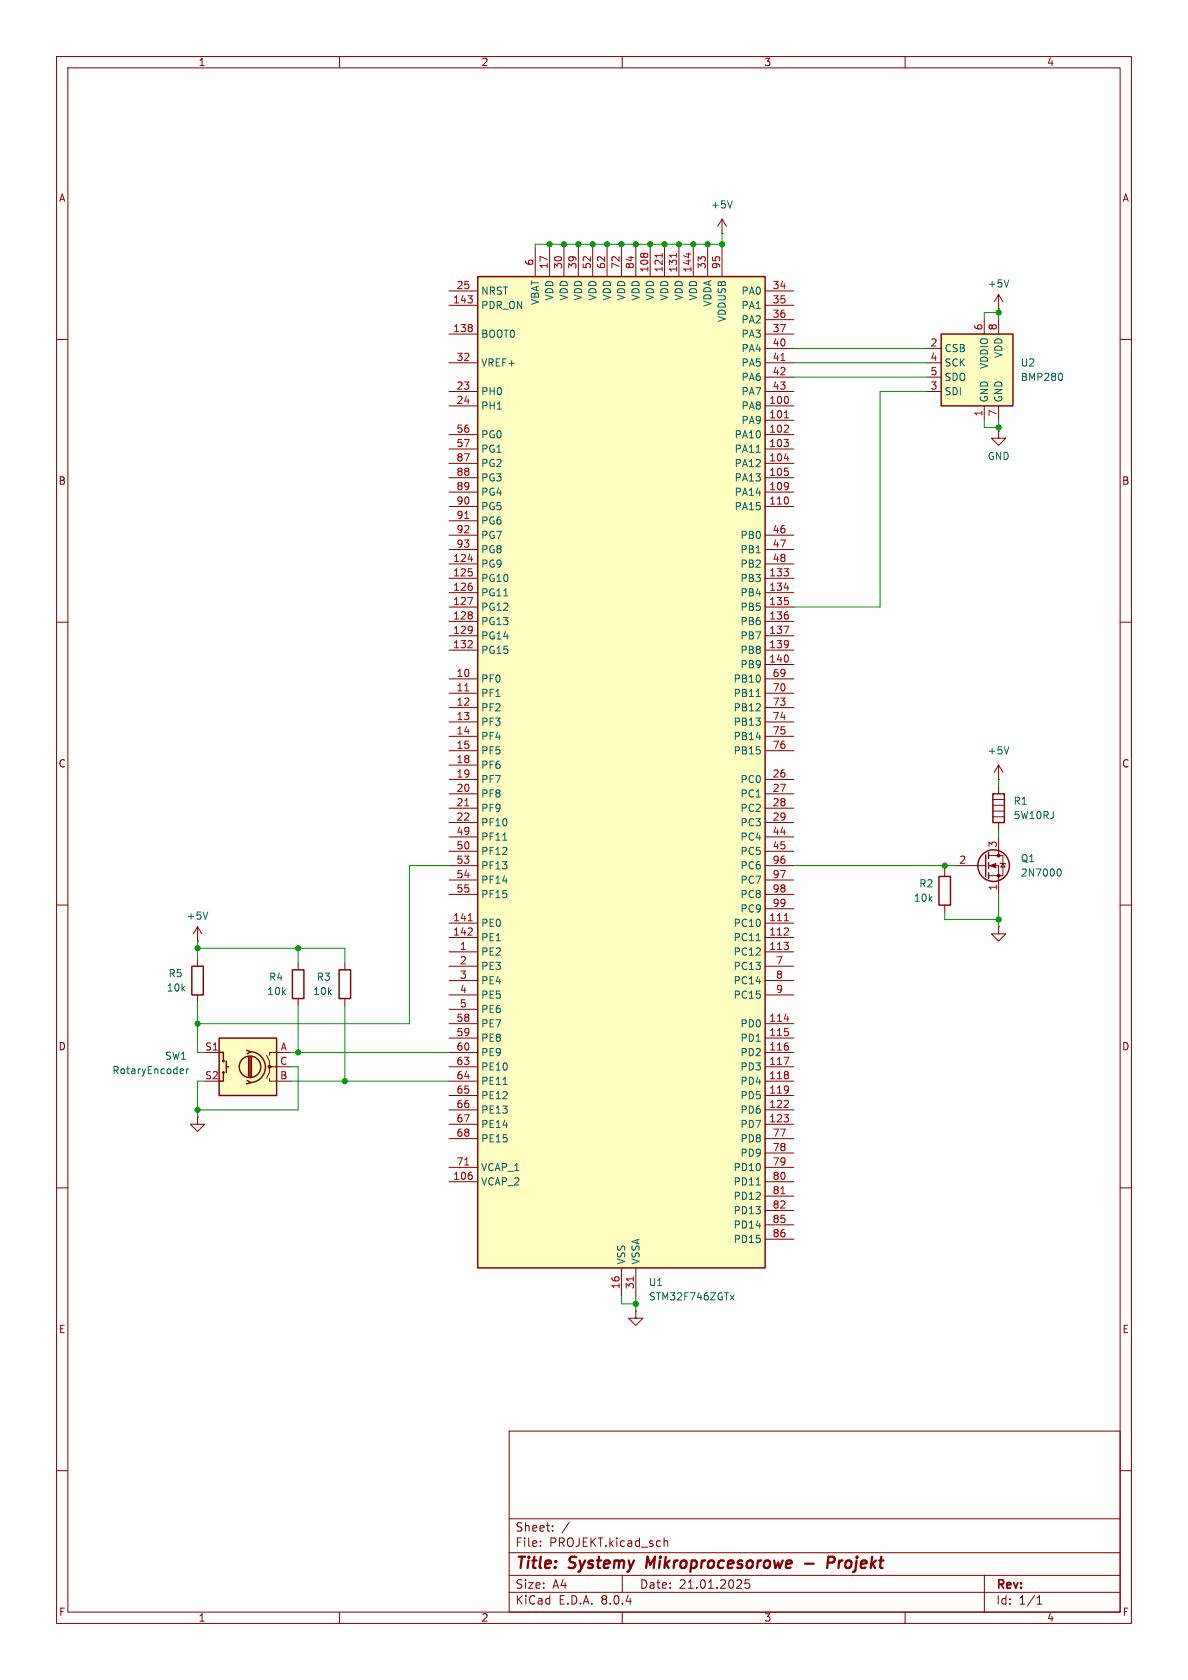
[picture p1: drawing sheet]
<svg xmlns="http://www.w3.org/2000/svg" width="210mm" height="297mm" viewBox="0 0 210 297" stroke-linecap="round" stroke-linejoin="round" font-family="sans-serif">
<g fill="none" stroke="#840000" stroke-width=".18">
<path d="M10 10h190v277h-190zM12 12h186v273h-186zM60 10v2M110 10v2M160 10v2M10 60h2M198 60h2M10 110h2M198 110h2M10 160h2M198 160h2M34.9 166.4h.1"/>
<path d="M34.9 163.8l.8 1.3M34.9 163.8v2.6M34.9 169.5v1.3M34.9 175.9v1.3M34.9 163.8l-.7 1.3M34.9 197.5v1.3h-1.2l1.2 1.2 1.3-1.2h-1.3M34.9 197.5h.1M10 210h2M198 210h2M10 260h2M90 253h108v32h-108zM198 260h2"/>
<path d="M90 278.5h108M90 274.5h108M90 268.5h108M95.5 273.2v.2M95.5 272.5v.1M97.7 270.5v.2M97.7 269.8v.1M100.6 269.1l-1.3 1.9M110 278.5v3M117.4 271.9v1.5M117.4 272.5l.2-.1 .4 .1v.9M131.8 279.3l-.1 .7 .2-.1h.5l.1 .6-.2 .3-.6-.2"/>
<path d="M174 278.5v6.5M60 285v2M90 281.5h108M110 285v2M160 285v2M183.3 283.6h.9M183.3 282.5l.5-.4v1.5"/>
</g>
<path d="M114.5 275.2l-.3 2M142.3 276.4h1.5M146.3 276.3h.8a.55 .55 0 0 0 .4-.5 .55 .55 0 0 0-.3-.6h-.7l-.3 2" fill="none" stroke="#840000" stroke-width=".4"/>
<path d="M36.7 161.2l-.4 1.3" fill="none" stroke="#006464" stroke-width=".18"/>
<path d="M33.9 170.8h2v5.1h-2z" fill="none" stroke="#840000" stroke-width=".25"/>
<path d="M38.7 183.5h10.2v10.2h-10.2z" fill="#ffffc2"/>
<g fill="none" stroke="#840000" stroke-width=".25">
<path d="M51.7 171.5h2v5h-2zM59.9 171.5h2.1v5h-2.1zM38.7 183.5h10.2v10.2h-10.2zM38.7 186.1h.8v1.5M39.5 189.6v1.5h-.8M40 188.6h.4M40 187.6v2M43.6 185.7l.7 .2-.6 .4M43.7 191l.6 .4-.7 .2M43.9 186.8v3.6M44.2 185.9a2.73 2.73 0 0 1 2.7 2.8 2.73 2.73 0 0 1-2.7 2.7M44.2 186.8v3.6"/>
<path d="M44.4 186.8v3.6"/>
<circle cx="39.5" cy="189.6" r=".13"/>
<circle cx="39.5" cy="187.6" r=".13"/>
<circle cx="44.2" cy="188.6" r="1.9"/>
</g>
<circle cx="47.6" cy="188.6" r=".25" fill="#840000" stroke="#840000" stroke-width=".18"/>
<g fill="none" stroke="#840000" stroke-width=".18">
<path d="M127.6 38.7l-.7 1.3M127.6 38.7v2.6M127.6 38.7l.8 1.3M127.6 41.3h.1M176.5 54.6h.1M176.5 52.1l-.7 1.2M176.5 52.1v2.5M176.5 52.1l.8 1.2M52.7 170.2v1.3M52.7 176.5v1.3M61 170.2v1.3M61 176.5v1.3"/>
<path d="M36.2 186.1h2.5M47.1 186.6l.5 1v1h.5M47.6 190.6v.5h3.8M51.4 186.1h-3.8v.5M51.4 188.6h-3.8v1l-.5 1"/>
</g>
<path d="M129.4 35.5l-.4 1.3M178.3 49.5l-.4 1.2M32 189h.4v.3l-.6 .1M32.4 189.7l-.4 .1M33 189v.8M33.4 189l-.4 .2" fill="none" stroke="#006464" stroke-width=".18"/>
<path d="M166.4 59.1h12.7v12.7h-12.7z" fill="#ffffc2"/>
<g fill="none" stroke="#840000" stroke-width=".25">
<path d="M166.4 59.1h12.7v12.7h-12.7zM166 154.9h2v5.1h-2zM174.2 151.1v3.8M174.8 150.7v1.1M174.8 152.5v1M174.8 154.3v1M175.5 140.3h2v5.1h-2z"/>
<circle cx="175.6" cy="153" r="2.79"/>
</g>
<g fill="none" stroke="#840000" stroke-width=".18">
<path d="M174 56.5v2.6M176.5 56.5v2.6M163.8 61.6h2.6M163.8 69.2h2.6M163.8 64.1h2.6M163.8 66.7h2.6M174 71.8v2.5M176.5 76.2v1.3h1.3l-1.3 1.2-1.2-1.2h1.2M176.5 76.2h.1M176.5 71.8v2.5M176.5 137.8h.1M176.5 135.3v2.5"/>
<path d="M176.5 139.1v1.2M176.5 135.3l-.7 1.2M176.5 135.3l.8 1.2M167 153.7v1.2M168.9 153h5.3M174.8 153h1.7v5.1M174.8 151.3h2.5v3.5h-2.5M175.5 141.4h2M175.5 144.4h2M175.5 143.4h2M175.5 142.4h2M176.5 145.4v1.3"/>
<path d="M176.5 148v3.3M176.8 152.5l.1 .2h.8l.1 .1M177.3 152.7l.4 .6h-.8zM167 160v1.3M176.5 163.8v1.3h1.3l-1.3 1.3-1.2-1.3h1.2M176.5 163.8h.1M112.4 231.8v1.2h1.3l-1.3 1.3-1.3-1.3h1.3M112.4 231.8h.1"/>
</g>
<path d="M187.6 66l.2 .5-.2 .7M178.3 132l-.4 1.3M187 153.7l.2-.1a.68 .68 0 0 1 .4 .6 .68 .68 0 0 1-.4 .7l-.2-.1" fill="none" stroke="#006464" stroke-width=".18"/>
<g fill="#840000" stroke="#840000" stroke-width=".18">
<path d="M175 153l1-.3v.7z"/>
<circle cx="176.5" cy="154.8" r=".25"/>
<circle cx="176.5" cy="151.3" r=".25"/>
</g>
<path d="M84.5 48.9h50.8v175.3h-50.8z" fill="#ffffc2"/>
<path d="M84.5 48.9h50.8v175.3h-50.8z" fill="none" stroke="#840000" stroke-width=".25"/>
<g fill="none" stroke="#840000" stroke-width=".18">
<path d="M79.4 59.1h5.1M79.4 54h5.1M79.4 51.4h5.1M94.6 43.8v5.1M97.2 43.8v5.1M99.7 43.8v5.1M102.2 43.8v5.1M104.8 43.8v5.1M107.3 43.8v5.1M109.9 43.8v5.1M112.4 43.8v5.1M114.9 43.8v5.1"/>
<path d="M117.5 43.8v5.1M120 43.8v5.1M122.6 43.8v5.1M125.1 43.8v5.1M127.6 43.8v5.1M135.3 59.1h5M135.3 54h5M135.3 51.4h5M135.3 56.5h5M79.4 71.8h5.1M79.4 76.8h5.1M79.4 79.4h5.1"/>
<path d="M79.4 69.2h5.1M79.4 64.1h5.1M135.3 71.8h5M135.3 74.3h5M135.3 76.8h5M135.3 79.4h5M135.3 69.2h5M135.3 64.1h5M135.3 61.6h5M135.3 66.7h5M79.4 81.9h5.1M79.4 84.5h5.1"/>
<path d="M79.4 87h5.1M79.4 89.5h5.1M79.4 99.7h5.1M79.4 94.6h5.1M79.4 97.2h5.1M79.4 92.1h5.1M135.3 81.9h5M135.3 84.5h5M135.3 87h5M135.3 89.5h5M135.3 99.7h5M135.3 94.6h5"/>
<path d="M135.3 97.2h5M79.4 102.2h5.1M79.4 104.8h5.1M79.4 107.3h5.1M79.4 109.9h5.1M79.4 112.4h5.1M79.4 114.9h5.1M135.3 102.2h5M135.3 104.8h5M135.3 107.3h5M135.3 109.9h5M135.3 112.4h5"/>
<path d="M135.3 114.9h5M135.3 117.5h5M79.4 120h5.1M79.4 122.6h5.1M79.4 125.1h5.1M79.4 127.6h5.1M79.4 130.2h5.1M79.4 132.7h5.1M79.4 135.3h5.1M79.4 137.8h5.1M135.3 120h5M135.3 122.6h5"/>
<path d="M135.3 125.1h5M135.3 127.6h5M135.3 130.2h5M135.3 132.7h5M135.3 137.8h5M79.4 140.3h5.1M79.4 142.9h5.1M79.4 145.4h5.1M79.4 148h5.1M79.4 150.5h5.1M79.4 153h5.1M79.4 155.6h5.1"/>
<path d="M79.4 158.1h5.1M135.3 140.3h5M135.3 142.9h5M135.3 145.4h5M135.3 148h5M135.3 150.5h5M135.3 153h5M135.3 155.6h5M135.3 158.1h5M79.4 168.3h5.1M79.4 163.2h5.1M79.4 165.7h5.1"/>
<path d="M79.4 170.8h5.1M79.4 173.4h5.1M79.4 175.9h5.1M79.4 178.4h5.1M135.3 168.3h5M135.3 163.2h5M135.3 165.7h5M135.3 170.8h5M135.3 173.4h5M135.3 175.9h5M135.3 160.7h5M79.4 181h5.1"/>
<path d="M79.4 183.5h5.1M79.4 186.1h5.1M79.4 188.6h5.1M79.4 191.1h5.1M79.4 193.7h5.1M79.4 196.2h5.1M79.4 198.8h5.1M135.3 181h5M135.3 183.5h5M135.3 186.1h5M135.3 188.6h5M135.3 191.1h5"/>
<path d="M135.3 193.7h5M135.3 196.2h5M135.3 198.8h5M79.4 208.9h5.1M79.4 201.3h5.1M79.4 206.4h5.1M135.3 208.9h5M135.3 201.3h5M135.3 206.4h5M135.3 203.8h5M135.3 211.5h5M135.3 214h5"/>
<path d="M135.3 216.5h5M135.3 219.1h5M109.9 224.2v5M112.4 224.2v5"/>
</g>
<g fill="none" stroke="#a90000" stroke-width=".18">
<path d="M117.1 44.8v.7M119.6 44.8v.7M121.7 44.7v.8M138 63.7h.8M138.6 76.4h.8M138.6 73.9h.8M139.3 75.3v.4M82.2 91.7h.7M82.8 98.9h.7M138.6 81.1h.8M82.7 105.6h.8l-.5 1.3M82.7 114.5h.8"/>
<path d="M83.4 113.4v.4M138.6 110.7h.8l-.5 1.3M138.6 103.9h.8M82.2 122.1h.7M82.2 142.5h.7M82.7 165.3h.8M82.8 162.8h.7M83.4 164.2v.4M138.6 165.3h.8M138.6 162.8h.8M139.3 164.2v.4M138.6 186.9h.8l-.5 1.3"/>
<path d="M138.6 195.8h.8M138.6 180.1h.8M139.3 194.6v.5M82.2 206h.7M138 211h.8M112 225.7v.8"/>
</g>
<path d="M133.7 80h.7M89.1 105.4h.7M133.7 123.1h.7M88.9 148.5h.7M133.7 166.3h.7M88.9 191.7h.8M133.7 209.5h.7M129.1 229l.7 .8M129.8 229l-.7 .8" fill="none" stroke="#006464" stroke-width=".18"/>
<g fill="none" stroke="#009600" stroke-width=".18">
<path d="M97.2 43.2v.6M99.7 43.2v.6M102.2 43.2v.6M104.8 43.2v.6M107.3 43.2v.6M109.9 43.2v.6M112.4 43.2v.6M114.9 43.2v.6M117.5 43.2v.6M120 43.2v.6M122.6 43.2v.6M125.1 43.2v.6"/>
<path d="M127.6 43.2h-33v.6M127.6 41.3v2.5M176.5 55.2h-2.5v1.3M176.5 54.6v1.9M140.3 66.7h23.5M140.3 64.1h23.5M140.3 61.6h23.5M163.8 69.2h-8.2v38.1h-15.3M174 74.3v1.3h2.5M176.5 74.3v1.9M176.5 137.8v1.3M79.4 153h-7v28h-37.5"/>
<path d="M140.3 153h28.6M167 153v.7M176.5 146.7v1.3M176.5 158.1v5.7M34.9 167.6h26.1v2.6M34.9 177.2v8.9h1.3M34.9 166.4v3.1M52.7 167.6v2.6M52.7 177.8v8.3M61 177.8v13.3M167 161.3v1.3h9.5M36.2 191.1h-1.3v6.4"/>
<path d="M51.4 186.1h28M51.4 188.6h1.3v7.6h-17.8M51.4 191.1h28M109.9 229.2v1.3h2.5M112.4 229.2v2.6"/>
</g>
<g fill="#009600" stroke="#009600" stroke-width=".18">
<circle cx="52.7" cy="186.1" r=".46"/>
<circle cx="61" cy="191.1" r=".46"/>
<circle cx="34.9" cy="181" r=".46"/>
<circle cx="52.7" cy="167.6" r=".46"/>
<circle cx="34.9" cy="196.2" r=".46"/>
<circle cx="34.9" cy="167.6" r=".46"/>
<circle cx="99.7" cy="43.2" r=".46"/>
<circle cx="102.2" cy="43.2" r=".46"/>
<circle cx="97.2" cy="43.2" r=".46"/>
<circle cx="120" cy="43.2" r=".46"/>
<circle cx="117.5" cy="43.2" r=".46"/>
<circle cx="109.9" cy="43.2" r=".46"/>
<circle cx="107.3" cy="43.2" r=".46"/>
<circle cx="104.8" cy="43.2" r=".46"/>
<circle cx="127.6" cy="43.2" r=".46"/>
<circle cx="112.4" cy="43.2" r=".46"/>
<circle cx="114.9" cy="43.2" r=".46"/>
<circle cx="122.6" cy="43.2" r=".46"/>
<circle cx="125.1" cy="43.2" r=".46"/>
<circle cx="176.5" cy="55.2" r=".46"/>
<circle cx="176.5" cy="75.6" r=".46"/>
<circle cx="167" cy="153" r=".46"/>
<circle cx="176.5" cy="162.6" r=".46"/>
<circle cx="112.4" cy="230.5" r=".46"/>
</g>
<g font-size="2.8" fill="#840000">
<text x="91" y="277.9">Title:</text>
<text x="100.7" y="277.9">Systemy</text>
<text x="115.1" y="277.9">Mikroprocesorowe</text>
<text x="148.7" y="277.9">Projekt</text>
</g>
<g font-size="2.1" fill="#840000">
<text x="91" y="273.7">File:</text>
<text x="91" y="271">Sheet:</text>
<text x="97.1" y="273.7">PROJEKT.kicad_sch</text>
<text x="91" y="281.1">Size:</text>
<text x="97.7" y="281.1">A4</text>
<text x="113" y="281.1">Date:</text>
<text x="120" y="281.1">21.01.2025</text>
<text x="176" y="281.3">Rev:</text>
<text x="91" y="283.9">KiCad</text>
<text x="98.7" y="283.9">E.D.A.</text>
<text x="106.3" y="283.9">8.0.4</text>
<text x="176" y="283.9">Id:</text>
<text x="180.1" y="283.9">1/1</text>
</g>
<g font-size="1.8" fill="#840000">
<text x="35" y="11.9">1</text>
<text x="85" y="11.9">2</text>
<text x="135" y="11.9">3</text>
<text x="185" y="11.9">4</text>
<text x="10.3" y="35.9">A</text>
<text x="198.4" y="35.9">A</text>
<text x="10.3" y="85.9">B</text>
<text x="198.3" y="85.9">B</text>
<text x="10.3" y="135.9">C</text>
<text x="198.3" y="135.9">C</text>
<text x="10.3" y="185.9">D</text>
<text x="198.3" y="185.9">D</text>
<text x="10.3" y="235.9">E</text>
<text x="198.3" y="235.9">E</text>
<text x="10.3" y="285.9">F</text>
<text x="35" y="286.9">1</text>
<text x="85" y="286.9">2</text>
<text x="135" y="286.9">3</text>
<text x="185" y="286.9">4</text>
<text x="198.4" y="285.9">F</text>
</g>
<g font-size="1.8" fill="#006464">
<text x="125.6" y="37.1">+5V</text>
<text x="85" y="52.3">NRST</text>
<text x="98" y="53.2" transform="rotate(-90 98 53.2)">VDD</text>
<text x="100.6" y="53.2" transform="rotate(-90 100.6 53.2)">VDD</text>
<text x="103.1" y="53.2" transform="rotate(-90 103.1 53.2)">VDD</text>
<text x="105.6" y="53.2" transform="rotate(-90 105.6 53.2)">VDD</text>
<text x="108.2" y="53.2" transform="rotate(-90 108.2 53.2)">VDD</text>
<text x="110.7" y="53.2" transform="rotate(-90 110.7 53.2)">VDD</text>
<text x="113.3" y="53.2" transform="rotate(-90 113.3 53.2)">VDD</text>
<text x="115.8" y="53.2" transform="rotate(-90 115.8 53.2)">VDD</text>
<text x="118.3" y="53.2" transform="rotate(-90 118.3 53.2)">VDD</text>
<text x="120.9" y="53.2" transform="rotate(-90 120.9 53.2)">VDD</text>
<text x="123.4" y="53.2" transform="rotate(-90 123.4 53.2)">VDD</text>
<text x="131" y="52.3">PA0</text>
<text x="174.5" y="51">+5V</text>
<text x="85" y="59.9">BOOT0</text>
<text x="85" y="54.8">PDR_ON</text>
<text x="95.5" y="54" transform="rotate(-90 95.5 54)">VBAT</text>
<text x="126" y="54.3" transform="rotate(-90 126 54.3)">VDDA</text>
<text x="128.5" y="57" transform="rotate(-90 128.5 57)">VDDUSB</text>
<text x="131" y="54.8">PA1</text>
<text x="131" y="57.4">PA2</text>
<text x="131" y="59.9">PA3</text>
<text x="85" y="65">VREF+</text>
<text x="131" y="62.5">PA4</text>
<text x="131" y="65">PA5</text>
<text x="166.9" y="62.5">CSB</text>
<text x="166.9" y="65">SCK</text>
<text x="174.9" y="65.3" transform="rotate(-90 174.9 65.3)">VDDIO</text>
<text x="177.4" y="63.4" transform="rotate(-90 177.4 63.4)">VDD</text>
<text x="180.3" y="65">U2</text>
<text x="85" y="70.1">PH0</text>
<text x="131" y="67.5">PA6</text>
<text x="131" y="70.1">PA7</text>
<text x="166.9" y="70.1">SDI</text>
<text x="166.9" y="67.5">SDO</text>
<text x="174.9" y="71.2" transform="rotate(-90 174.9 71.2)">GND</text>
<text x="177.4" y="71.2" transform="rotate(-90 177.4 71.2)">GND</text>
<text x="180.3" y="67.5">BMP280</text>
<text x="85" y="72.6">PH1</text>
<text x="85" y="77.7">PG0</text>
<text x="129.8" y="77.7">PA10</text>
<text x="131" y="72.6">PA8</text>
<text x="131" y="75.2">PA9</text>
<text x="85" y="80.2">PG1</text>
<text x="85" y="82.8">PG2</text>
<text x="129.8" y="80.2">PA11</text>
<text x="129.8" y="82.8">PA12</text>
<text x="174.5" y="81.5">GND</text>
<text x="85" y="85.3">PG3</text>
<text x="85" y="87.9">PG4</text>
<text x="129.8" y="85.3">PA13</text>
<text x="129.8" y="87.9">PA14</text>
<text x="85" y="90.4">PG5</text>
<text x="85" y="92.9">PG6</text>
<text x="85" y="95.5">PG7</text>
<text x="129.8" y="90.4">PA15</text>
<text x="130.8" y="95.5">PB0</text>
<text x="85" y="100.6">PG9</text>
<text x="85" y="98">PG8</text>
<text x="130.8" y="98">PB1</text>
<text x="130.8" y="100.6">PB2</text>
<text x="85" y="103.1">PG10</text>
<text x="85" y="105.6">PG11</text>
<text x="130.8" y="103.1">PB3</text>
<text x="130.8" y="105.6">PB4</text>
<text x="85" y="108.2">PG12</text>
<text x="85" y="110.7">PG13</text>
<text x="85" y="113.3">PG14</text>
<text x="130.8" y="108.2">PB5</text>
<text x="130.8" y="110.7">PB6</text>
<text x="130.8" y="113.3">PB7</text>
<text x="85" y="115.8">PG15</text>
<text x="130.8" y="115.8">PB8</text>
<text x="130.8" y="118.3">PB9</text>
<text x="85" y="120.9">PF0</text>
<text x="85" y="123.4">PF1</text>
<text x="85" y="126">PF2</text>
<text x="129.6" y="120.9">PB10</text>
<text x="129.6" y="123.4">PB11</text>
<text x="129.6" y="126">PB12</text>
<text x="85" y="128.5">PF3</text>
<text x="85" y="131">PF4</text>
<text x="129.6" y="128.5">PB13</text>
<text x="129.6" y="131">PB14</text>
<text x="85" y="133.6">PF5</text>
<text x="85" y="136.1">PF6</text>
<text x="129.6" y="133.6">PB15</text>
<text x="174.5" y="133.6">+5V</text>
<text x="85" y="138.7">PF7</text>
<text x="85" y="141.2">PF8</text>
<text x="85" y="143.7">PF9</text>
<text x="130.8" y="138.7">PC0</text>
<text x="130.8" y="141.2">PC1</text>
<text x="130.8" y="143.7">PC2</text>
<text x="179.1" y="142.5">R1</text>
<text x="85" y="146.3">PF10</text>
<text x="85" y="148.8">PF11</text>
<text x="130.8" y="146.3">PC3</text>
<text x="130.8" y="148.8">PC4</text>
<text x="179.1" y="145">5W10RJ</text>
<text x="85" y="151.4">PF12</text>
<text x="85" y="153.9">PF13</text>
<text x="130.8" y="151.4">PC5</text>
<text x="130.8" y="153.9">PC6</text>
<text x="180.3" y="152.6">Q1</text>
<text x="180.3" y="155.2">2N7000</text>
<text x="85" y="156.4">PF14</text>
<text x="85" y="159">PF15</text>
<text x="130.8" y="156.4">PC7</text>
<text x="130.8" y="159">PC8</text>
<text x="130.8" y="161.5">PC9</text>
<text x="161.4" y="159.6">10k</text>
<text x="162.4" y="157.1">R2</text>
<text x="32.9" y="162.8">+5V</text>
<text x="85" y="164.1">PE0</text>
<text x="85" y="166.6">PE1</text>
<text x="129.6" y="164.1">PC10</text>
<text x="129.6" y="166.6">PC11</text>
<text x="29.7" y="172.9">R5</text>
<text x="47.5" y="173.6">R4</text>
<text x="55.9" y="173.6">R3</text>
<text x="85" y="169.1">PE2</text>
<text x="85" y="171.7">PE3</text>
<text x="129.6" y="169.1">PC12</text>
<text x="129.6" y="171.7">PC13</text>
<text x="29.4" y="175.5">10k</text>
<text x="47.1" y="176.1">10k</text>
<text x="55.3" y="176.1">10k</text>
<text x="85" y="174.2">PE4</text>
<text x="85" y="176.8">PE5</text>
<text x="85" y="179.3">PE6</text>
<text x="129.6" y="174.2">PC14</text>
<text x="129.6" y="176.8">PC15</text>
<text x="85" y="181.8">PE7</text>
<text x="85" y="184.4">PE8</text>
<text x="130.8" y="181.8">PD0</text>
<text x="130.8" y="184.4">PD1</text>
<text x="19.8" y="190.1">RotaryEncoder</text>
<text x="29.1" y="187.6">SW1</text>
<text x="85" y="186.9">PE9</text>
<text x="85" y="189.5">PE10</text>
<text x="85" y="192">PE11</text>
<text x="130.8" y="186.9">PD2</text>
<text x="130.8" y="189.5">PD3</text>
<text x="130.8" y="192">PD4</text>
<text x="85" y="194.5">PE12</text>
<text x="85" y="197.1">PE13</text>
<text x="130.8" y="194.5">PD5</text>
<text x="130.8" y="197.1">PD6</text>
<text x="85" y="199.6">PE14</text>
<text x="85" y="202.2">PE15</text>
<text x="130.8" y="199.6">PD7</text>
<text x="130.8" y="202.2">PD8</text>
<text x="85" y="209.8">VCAP_2</text>
<text x="85" y="207.2">VCAP_1</text>
<text x="129.6" y="207.2">PD10</text>
<text x="129.6" y="209.8">PD11</text>
<text x="130.8" y="204.7">PD9</text>
<text x="129.6" y="212.3">PD12</text>
<text x="129.6" y="214.9">PD13</text>
<text x="129.6" y="217.4">PD14</text>
<text x="129.6" y="219.9">PD15</text>
<text x="110.7" y="223.6" transform="rotate(-90 110.7 223.6)">VSS</text>
<text x="113.3" y="223.6" transform="rotate(-90 113.3 223.6)">VSSA</text>
<text x="114.6" y="227.6">U1</text>
<text x="114.6" y="230.1">STM32F746ZGTx</text>
</g>
<g font-size="1.8" fill="#a90000">
<text x="94.4" y="47.1" transform="rotate(-90 94.4 47.1)">6</text>
<text x="96.9" y="47.7" transform="rotate(-90 96.9 47.7)">17</text>
<text x="99.4" y="47.7" transform="rotate(-90 99.4 47.7)">30</text>
<text x="102" y="47.7" transform="rotate(-90 102 47.7)">39</text>
<text x="104.5" y="47.7" transform="rotate(-90 104.5 47.7)">52</text>
<text x="107.1" y="47.7" transform="rotate(-90 107.1 47.7)">62</text>
<text x="109.6" y="47.7" transform="rotate(-90 109.6 47.7)">72</text>
<text x="112.1" y="47.7" transform="rotate(-90 112.1 47.7)">84</text>
<text x="124.8" y="47.7" transform="rotate(-90 124.8 47.7)">33</text>
<text x="127.4" y="47.7" transform="rotate(-90 127.4 47.7)">95</text>
<text x="80" y="53.7">143</text>
<text x="80.6" y="51.2">25</text>
<text x="114.7" y="48.3" transform="rotate(-90 114.7 48.3)">108</text>
<text x="117.2" y="48.3" transform="rotate(-90 117.2 48.3)">121</text>
<text x="119.8" y="48.3" transform="rotate(-90 119.8 48.3)">131</text>
<text x="122.3" y="48.3" transform="rotate(-90 122.3 48.3)">144</text>
<text x="136.5" y="51.2">34</text>
<text x="136.5" y="53.7">35</text>
<text x="80" y="58.8">138</text>
<text x="136.5" y="56.3">36</text>
<text x="136.5" y="58.8">37</text>
<text x="173.7" y="58.5" transform="rotate(-90 173.7 58.5)">6</text>
<text x="176.3" y="58.5" transform="rotate(-90 176.3 58.5)">8</text>
<text x="80.6" y="63.9">32</text>
<text x="136.5" y="61.3">40</text>
<text x="136.5" y="63.9">41</text>
<text x="164.4" y="61.3">2</text>
<text x="164.4" y="63.9">4</text>
<text x="80.6" y="69">23</text>
<text x="80.6" y="71.5">24</text>
<text x="135.9" y="71.5">100</text>
<text x="136.5" y="66.4">42</text>
<text x="136.5" y="69">43</text>
<text x="164.4" y="69">3</text>
<text x="164.4" y="66.4">5</text>
<text x="80.6" y="76.6">56</text>
<text x="135.9" y="74">101</text>
<text x="135.9" y="76.6">102</text>
<text x="173.7" y="73.7" transform="rotate(-90 173.7 73.7)">1</text>
<text x="176.3" y="73.7" transform="rotate(-90 176.3 73.7)">7</text>
<text x="80.6" y="79.1">57</text>
<text x="80.6" y="81.7">87</text>
<text x="135.9" y="79.1">103</text>
<text x="135.9" y="81.7">104</text>
<text x="80.6" y="84.2">88</text>
<text x="80.6" y="86.7">89</text>
<text x="80.6" y="89.3">90</text>
<text x="135.9" y="84.2">105</text>
<text x="135.9" y="86.7">109</text>
<text x="135.9" y="89.3">110</text>
<text x="80.6" y="91.8">91</text>
<text x="80.6" y="94.4">92</text>
<text x="136.5" y="94.4">46</text>
<text x="80" y="99.4">124</text>
<text x="80" y="102">125</text>
<text x="80.6" y="96.9">93</text>
<text x="135.9" y="102">133</text>
<text x="136.5" y="96.9">47</text>
<text x="136.5" y="99.4">48</text>
<text x="80" y="104.5">126</text>
<text x="80" y="107.1">127</text>
<text x="135.9" y="104.5">134</text>
<text x="135.9" y="107.1">135</text>
<text x="80" y="109.6">128</text>
<text x="80" y="112.1">129</text>
<text x="135.9" y="109.6">136</text>
<text x="135.9" y="112.1">137</text>
<text x="80" y="114.7">132</text>
<text x="80.6" y="119.8">10</text>
<text x="135.9" y="114.7">139</text>
<text x="135.9" y="117.2">140</text>
<text x="136.5" y="119.8">69</text>
<text x="80.6" y="122.3">11</text>
<text x="80.6" y="124.8">12</text>
<text x="136.5" y="122.3">70</text>
<text x="136.5" y="124.8">73</text>
<text x="80.6" y="127.4">13</text>
<text x="80.6" y="129.9">14</text>
<text x="136.5" y="127.4">74</text>
<text x="136.5" y="129.9">75</text>
<text x="80.6" y="132.5">15</text>
<text x="80.6" y="135">18</text>
<text x="80.6" y="137.5">19</text>
<text x="136.5" y="137.5">26</text>
<text x="136.5" y="132.5">76</text>
<text x="80.6" y="140.1">20</text>
<text x="80.6" y="142.6">21</text>
<text x="136.5" y="140.1">27</text>
<text x="136.5" y="142.6">28</text>
<text x="80.6" y="145.2">22</text>
<text x="80.6" y="147.7">49</text>
<text x="136.5" y="145.2">29</text>
<text x="136.5" y="147.7">44</text>
<text x="176.3" y="149.9" transform="rotate(-90 176.3 149.9)">3</text>
<text x="80.6" y="150.2">50</text>
<text x="80.6" y="152.8">53</text>
<text x="80.6" y="155.3">54</text>
<text x="136.5" y="150.2">45</text>
<text x="136.5" y="152.8">96</text>
<text x="136.5" y="155.3">97</text>
<text x="169.5" y="152.8">2</text>
<text x="80.6" y="157.9">55</text>
<text x="136.5" y="157.9">98</text>
<text x="136.5" y="160.4">99</text>
<text x="176.3" y="157.6" transform="rotate(-90 176.3 157.6)">1</text>
<text x="80" y="162.9">141</text>
<text x="80" y="165.5">142</text>
<text x="135.9" y="162.9">111</text>
<text x="135.9" y="165.5">112</text>
<text x="81.2" y="168">1</text>
<text x="81.2" y="170.6">2</text>
<text x="81.2" y="173.1">3</text>
<text x="135.9" y="168">113</text>
<text x="137.1" y="170.6">7</text>
<text x="137.1" y="173.1">8</text>
<text x="81.2" y="175.6">4</text>
<text x="81.2" y="178.2">5</text>
<text x="137.1" y="175.6">9</text>
<text x="36.2" y="185.8">S1</text>
<text x="49.5" y="185.8">A</text>
<text x="80.6" y="180.7">58</text>
<text x="80.6" y="183.3">59</text>
<text x="80.6" y="185.8">60</text>
<text x="135.9" y="180.7">114</text>
<text x="135.9" y="183.3">115</text>
<text x="135.9" y="185.8">116</text>
<text x="36.2" y="190.9">S2</text>
<text x="49.4" y="190.9">B</text>
<text x="49.4" y="188.3">C</text>
<text x="80.6" y="188.3">63</text>
<text x="80.6" y="190.9">64</text>
<text x="135.9" y="188.3">117</text>
<text x="135.9" y="190.9">118</text>
<text x="80.6" y="193.4">65</text>
<text x="80.6" y="196">66</text>
<text x="135.9" y="193.4">119</text>
<text x="135.9" y="196">122</text>
<text x="80.6" y="198.5">67</text>
<text x="80.6" y="201">68</text>
<text x="135.9" y="198.5">123</text>
<text x="136.5" y="201">77</text>
<text x="136.5" y="203.6">78</text>
<text x="80" y="208.7">106</text>
<text x="80.6" y="206.1">71</text>
<text x="136.5" y="206.1">79</text>
<text x="136.5" y="208.7">80</text>
<text x="136.5" y="211.2">81</text>
<text x="136.5" y="213.7">82</text>
<text x="136.5" y="216.3">85</text>
<text x="136.5" y="218.8">86</text>
<text x="109.6" y="228" transform="rotate(-90 109.6 228)">16</text>
<text x="112.1" y="228" transform="rotate(-90 112.1 228)">31</text>
</g>
</svg>
